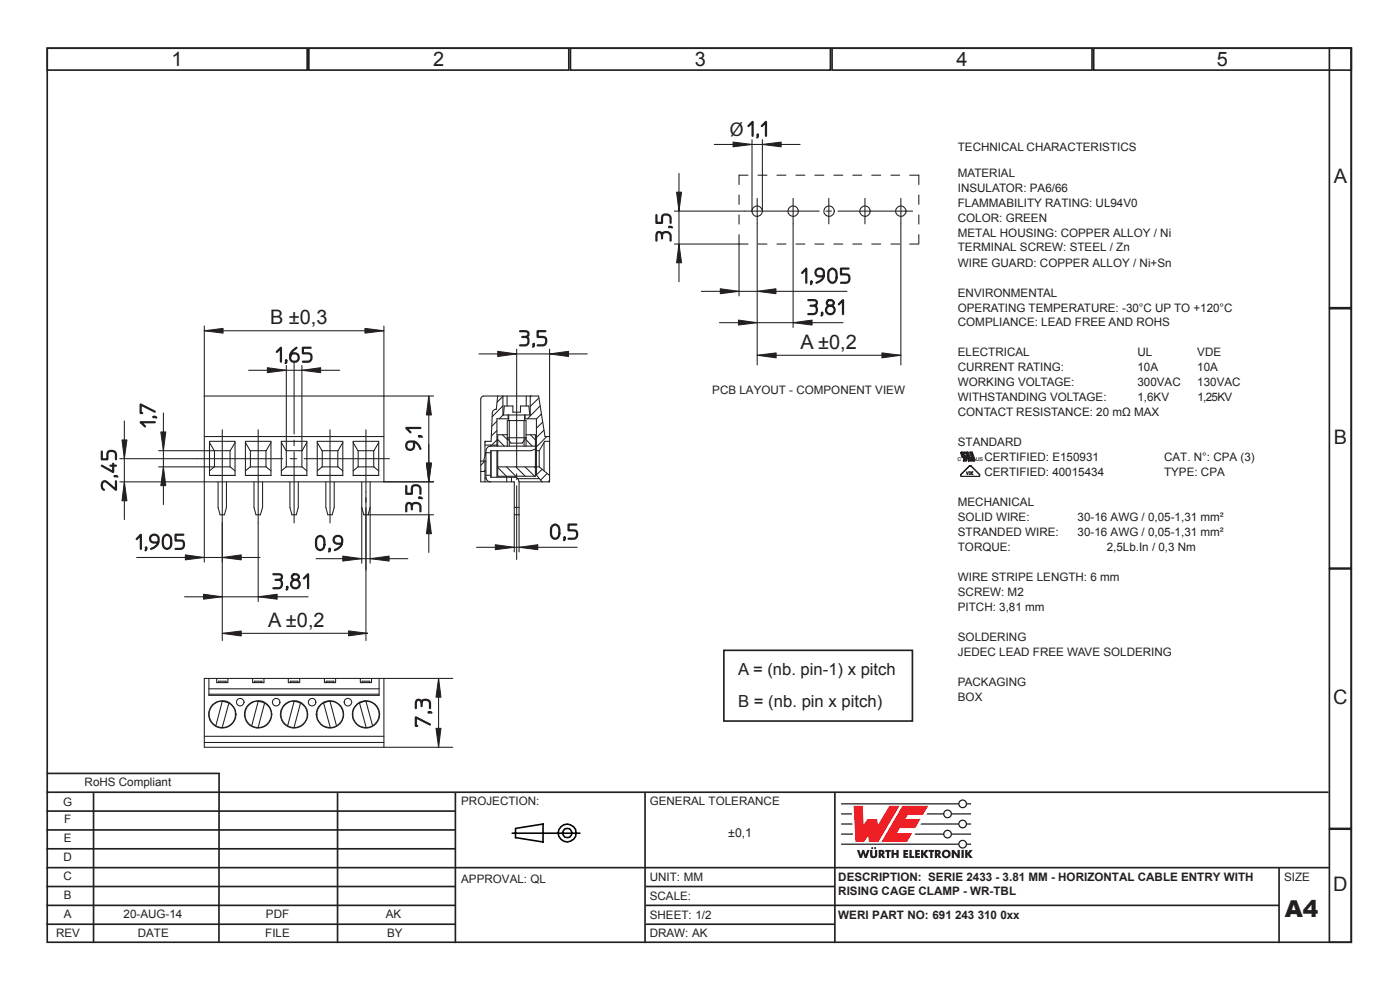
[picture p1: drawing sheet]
<svg xmlns="http://www.w3.org/2000/svg" width="297mm" height="210mm" viewBox="0 0 297 210" stroke-linecap="round" stroke-linejoin="round" font-family="sans-serif">
<!-- layer: Calque 1 -->
<g fill="none" stroke="#231f20" stroke-width=".35">
<path d="M10 10.2h276.7v189.7h-276.7zM10 10.2h55.2v4.7h-55.2zM65.5 10.2h55.2v4.7h-55.2zM121 10.2h55.2v4.7h-55.2zM176.5 10.2h55.2v4.7h-55.2zM232 10.2h54.7v4.7h-54.7zM282 10.2h4.7v55.1h-4.7zM282 65.5h4.7v55h-4.7zM282 120.7h4.7v55h-4.7zM9.8 168h272M9.8 172h86.7M9.8 176h86.7"/>
<path d="M9.9 164.1h36.7M19.8 168v32M46.5 164l-.1 36M71.6 168v32M96.6 168v32M136.8 168v32M177.1 168v32M282 175.9h4.7v24h-4.7zM9.8 192h86.7M9.8 196h86.7M9.8 180h86.7M9.8 184h272.2"/>
<path d="M9.8 188h86.7M137 192h134.3M137 196h40.1M137 188h40.1M271.3 184v16"/>
</g>
<g fill="none" stroke="#000" stroke-width=".34">
<path d="M108.6 176.7h14.4M109.4 175.7l5.8-.9v3.8l-5.8-.9z"/>
<circle cx="120.3" cy="176.7" r="1.88"/>
<circle cx="120.3" cy="176.7" r="1.02"/>
</g>
<g fill="#ee1d23">
<path d="M181.1 170.9h1.9l.2 4 .9-1.2h2l.2 1.3 2.4-4.1h2.1l-4.5 7.7h-1.9l-.2-1.3-.9 1.3h-1.8z"/>
<path d="M191.4 170.9h5.5l-1.1 1.9h-3.2l-.6 .9h3.3l-1.1 1.9h-3.3l-.6 1.1h3.2l-1.1 1.9h-5.4z"/>
</g>
<g fill="#231f20">
<path d="M181.8 180.3h.5l.3 1 .3-1h.4l.3 1 .4-1h.5l-.6 1.7h-.5l-.3-1-.3 1h-.4z"/>
<path d="M184.6 180.3h.5v1.2l.2 .1 .3-.1v-1.2h.5v1.1a.76 .76 0 0 1-.8 .6 .76 .76 0 0 1-.7-.6z"/>
<path d="M187.8 180.3h1.2v.4h-.4v1.3h-.5l.1-1.3h-.4z"/>
<path d="M189.1 180.3h.5v.6h.6v-.6h.5l-.1 1.7h-.4v-.7h-.6v.7h-.5z"/>
<path d="M191.6 180.3h1.1v.4h-.6v.2h.5v.4h-.5v.3h.6v.4h-1.1z"/>
<path d="M192.9 180.3h.5v1.3h.5v.4h-1z"/>
<path d="M194.1 180.3h1v.4h-.5v.2h.5v.4h-.5v.3h.6v.4h-1.1z"/>
<path d="M195.4 180.3h.5v.7l.5-.7h.6l-.7 .8 .7 .9h-.6l-.5-.7v.7h-.5z"/>
<path d="M197 180.3h1.2v.4h-.4v1.3h-.5v-1.3h-.3z"/>
<path d="M201.9 180.3h.5l.8 1-.1-1h.5v1.7h-.5l-.7-1.1v1.1h-.5z"/>
<path d="M204 180.3h.5v1.7h-.5z"/>
<path d="M204.7 180.3h.5v.7l.5-.7h.6l-.6 .8 .7 .9h-.6l-.6-.7v.7h-.5z"/>
<circle cx="185" cy="179.9" r=".22"/>
<circle cx="185.7" cy="179.9" r=".22"/>
</g>
<g fill="#231f20">
<path d="M186.9 180.7v.3h.2v-.2zM186.4 180.3h.5a.55 .55 0 0 1 .7 .3 .55 .55 0 0 1-.3 .7l.5 .7h-.5l-.4-.6v.6h-.5z" fill-rule="evenodd"/>
<path d="M198.8 180.7v.3h.2l.1-.2zM198.3 180.3h.6a.55 .55 0 0 1 .6 .3 .55 .55 0 0 1-.2 .7l.4 .7h-.5l-.4-.6v.6h-.5z" fill-rule="evenodd"/>
<path d="M200.3 181.2a.5 .5 0 0 0 1 0 .5 .5 0 0 0-1 0zM199.8 181.1a.95 .95 0 0 1 1.9 0 .95 .95 0 0 1-1.9 0z" fill-rule="evenodd"/>
</g>
<path d="M178.4 176.9h2.6M178.4 174.8h2.4M178.4 172.6h2.3" fill="none" stroke="#231f20" stroke-width=".27"/>
<g fill="#231f20">
<path d="M178.4 170.4h24.9a.94 .94 0 0 1 .9-.8 .94 .94 0 0 1 1 .8h.8v.2h-.8a.94 .94 0 0 1-1 .9 .94 .94 0 0 1-.9-.9h-24.9zM203.5 170.5a.7 .7 0 0 1 1.4 0 .7 .7 0 0 1-1.4 0z" fill-rule="evenodd"/>
<path d="M196.7 172.5h3.4a.94 .94 0 0 1 .9-.8 .94 .94 0 0 1 1 .8h4v.3h-4a.94 .94 0 0 1-1 .8 .94 .94 0 0 1-.9-.8h-3.6zM200.3 172.6a.7 .7 0 0 1 1.4 0 .7 .7 0 0 1-1.4 0z" fill-rule="evenodd"/>
<path d="M195.4 174.7h7.9a.94 .94 0 0 1 .9-.9 .94 .94 0 0 1 1 .9h.8v.2h-.8a.94 .94 0 0 1-1 .8 .94 .94 0 0 1-.9-.8h-8zM203.5 174.8a.7 .7 0 0 1 1.4 0 .7 .7 0 0 1-1.4 0z" fill-rule="evenodd"/>
<path d="M194.2 176.8h5.9a.94 .94 0 0 1 .9-.8 .94 .94 0 0 1 1 .8h4v.3h-4a.94 .94 0 0 1-1 .8 .94 .94 0 0 1-.9-.8h-6.1zM200.3 176.9a.7 .7 0 0 1 1.4 0 .7 .7 0 0 1-1.4 0z" fill-rule="evenodd"/>
<path d="M178.4 178.9h24.9a.94 .94 0 0 1 .9-.8 .94 .94 0 0 1 1 .8h.8v.3h-.8a.94 .94 0 0 1-1 .8 .94 .94 0 0 1-.9-.8h-24.9zM203.5 179.1a.7 .7 0 0 1 1.4 0 .7 .7 0 0 1-1.4 0z" fill-rule="evenodd"/>
</g>
<path d="M153.6 137.9h40v15h-40z" fill="none" stroke="#231f20" stroke-width=".35"/>
<path d="M203.8 96.1l.3 .9M204.4 96.3l.1 .4M205.1 96.3l.1 .3M205.4 96l.4 1.1M205.7 96l.4 1.1M206.3 95.9l.5 1.6" fill="none" stroke="#231f20" stroke-width=".21"/>
<path d="M203.9 95.9l-.1 .2 .2 .9 .5 .1-.1 .7h.6l.2-.6 .2 .6 1.4-.1 .1-.2-.6-1.6h-.6l.4 1.2-.3 .1-.4-1.3zM204.5 96.3h.6v.4l-.6-.1z" fill="#231f20"/>
<path d="M203.8 95.9h3.1v1.9h-3.1zM204.1 97l.4 .1-.1 .7h.6l.2-.7 .3 .7h1.1l.2-.3M205 96.3h-.6M205 96.3h.1M205.2 96.6l-.7 .1M205.4 96l-1.4-.1-.2 .2M205.8 97.1h.3M206.3 95.9l-.6 .1M203.8 100.6a.29 .29 0 0 0 0 .3 .29 .29 0 0 0 .2 .2M203.9 100.7l-.1 .2 .2 .1M207.8 100.7v.2l-.2 .1M207.8 100.6l.1 .3-.3 .2" fill="none" stroke="#231f20" stroke-width=".21"/>
<path d="M203.8 100.6v.3l.2 .2h3.7l.2-.4-2.1-2zM203.9 100.7l1.9-1.9 2 2-.2 .2h-3.6l-.2-.1z" fill="#231f20"/>
<path d="M203.7 98.7h4.2v2.4h-4.2zM203.8 100.6l1.9-1.9 .3 .1 1.8 1.8M203.9 100.7l1.9-1.9 2 1.9M204 101h3.6M204 101.1h3.6M205 100.1l.2 .6 .2-.6M205.6 100.1l.3 .1-.1 .5h-.2zM206.1 100.3h.3M206.4 100.1h-.3v.6h.3" fill="none" stroke="#231f20" stroke-width=".21"/>
<path d="M78 134.3l-30.8 .1" fill="none" stroke="#231f20" stroke-width=".22"/>
<path d="M47.2 134.4l4-.6v1.1z" fill="#231f20"/>
<path d="M47.2 134.4l4-.6v1.1z" fill="none" stroke="#231f20" stroke-width=".21"/>
<path d="M73.9 133.8l4.1 .5-4.1 .6z" fill="#231f20"/>
<path d="M73.9 133.8l4.1 .5-4.1 .6z" fill="none" stroke="#231f20" stroke-width=".21"/>
<path d="M160.6 75.4h30.5" fill="none" stroke="#231f20" stroke-width=".22"/>
<path d="M160.6 75.4l4.1-.5v1z" fill="#231f20"/>
<path d="M160.6 75.4l4.1-.5v1z" fill="none" stroke="#231f20" stroke-width=".21"/>
<path d="M187.1 74.9l4 .5-4 .5z" fill="#231f20"/>
<path d="M187.1 74.9l4 .5-4 .5z" fill="none" stroke="#231f20" stroke-width=".21"/>
<path d="M191.1 47.5v29.9M77.6 104.4v31.5M81.4 143.9h14.6M81.4 158.5h14.6M93 143.9v14.6" fill="none" stroke="#231f20" stroke-width=".22"/>
<path d="M93 143.9l.5 4h-1z" fill="#231f20"/>
<path d="M93 143.9l.5 4h-1z" fill="none" stroke="#231f20" stroke-width=".21"/>
<path d="M92.5 154.5h1l-.5 4z" fill="#231f20"/>
<path d="M92.5 154.5h1l-.5 4z" fill="none" stroke="#231f20" stroke-width=".21"/>
<path d="M88.2 150.2l.1-1.5a.62 .62 0 0 1 .7-.2 .62 .62 0 0 1 .4 .5 .93 .93 0 0 1 1-.6 .93 .93 0 0 1 .8 .7v1.1M89.4 149v.8M91 151.1h-.1h.5l.1 .1M91.2 153.7l-3-1.5v1.8h.3" fill="none" stroke="#231f20" stroke-width=".47"/>
<g fill="none" stroke="#231f20" stroke-width=".22">
<path d="M158.7 37.2h-1.9v2M160.8 37.2h1.9M164.8 37.2h1.9M168.8 37.2h2M172.9 37.2h1.9M176.9 37.2h1.9M180.9 37.2h1.9M184.9 37.2h1.9M189 37.2h1.9M193 37.2h1.9v2M156.8 41.4v1.9M156.8 45.6v1.9"/>
<path d="M156.8 49.8v13M156.8 51.8h1.9M158 44.8h15.8M160.6 42.1v35.3M160.8 51.8h1.9M164.8 51.8h1.9M168.3 42.1v5.4M168.8 51.8h2M172.9 51.8h1.9M175.2 44.8h1.2M175.8 42.1v5.4M176.9 51.8h1.9"/>
<path d="M177.8 44.8h15.8M180.9 51.8h1.9M183.5 42.1v5.4M184.9 51.8h1.9M189 51.8h1.9M191.1 42.1v5.4M193 51.8h1.9M194.9 41.4v1.9M194.9 45.6v1.9M194.9 49.8v1.9M62.4 76.9v15.1M148.8 61.8h30.9"/>
<path d="M41.8 97.3h18.2M47.2 91.2v19.7M54.8 91.2v19.7M61.5 97.3h1.4M62.4 93.4v1.1M62.4 95.9v15M64.5 97.3h18.1M70 91.2v19.7M77.6 91.2v13.2M102.9 99.8l-.2 .2M102.9 97.8l-.9 .9M103.1 93.6l-.2 .2"/>
<path d="M105.4 91.3l-1.2 1.2M105.4 93.3l-1.1 1.1M105.4 89.3l-1.1 1.1M105.6 93.2l1.4 1.4M105.6 99.2l1.8 1.8M106.6 92.2l1 1M106.7 84.1l-1.2 1.2M106.7 86.1l-2.3 2.3M106.7 88l-.8 .8M107.4 99l2 2M109.4 99l2 2M109.6 83.5v15.6"/>
<path d="M111.4 99l2 2M111.6 93.3l1.3 1.3M112.5 92.2l1.1 1.1M112.7 84l-.2 .2M113.4 99l.2 .2M114.3 84.4l-1.8 1.8M114.6 86.1l-2.7 2.7M114.9 87.8l-1.1 1.1M115 99.5l-1.2 1.2M115.1 89.6l-1.3 1.2M115.4 91.2l-1.6 1.6M116 92.6l-2.2 2.2"/>
<path d="M77.6 105.6v1M77.6 107.7v13.2M109.6 100.5v1.2M109.6 103.1v15.6M116.1 100.4l-1.4 1.4M116.6 101.9l-.3 .3M49.9 151.5h.2M57.6 151.5h.1M65.2 151.5h.1M67.1 151.5h.1M74.8 151.5h.1"/>
</g>
<path d="M152.8 61.2l4 .6-4 .5z" fill="#231f20"/>
<path d="M152.8 61.2l4 .6-4 .5z" fill="none" stroke="#231f20" stroke-width=".21"/>
<path d="M160.6 61.8l4-.6v1.1z" fill="#231f20"/>
<path d="M160.6 61.8l4-.6v1.1z" fill="none" stroke="#231f20" stroke-width=".21"/>
<path d="M170.2 57.9l.8-.9v3M172.1 59.8l-.1 .5M174.7 58.6h-1a.88 .88 0 0 1-.7-1 .88 .88 0 0 1 .9-.7 .88 .88 0 0 1 .9 .8v.6a1.71 1.71 0 0 1-1.6 1.7M175.9 57.4a.88 .88 0 0 1 1.1-.3 .88 .88 0 0 1 .5 1 1.69 1.69 0 0 1-.6 1.8h-.6a1.48 1.48 0 0 1-.6-1.8zM180 57h-1.6v1.2h1.1a.92 .92 0 0 1 .7 .9 .92 .92 0 0 1-.7 .9h-1.1" fill="none" stroke="#231f20" stroke-width=".47"/>
<path d="M144 36.8v23M143.1 51.8h13.7M143.1 44.8h14.9" fill="none" stroke="#231f20" stroke-width=".22"/>
<path d="M144 51.8l.6 3.9h-1.1z" fill="#231f20"/>
<path d="M144 51.8l.6 3.9h-1.1z" fill="none" stroke="#231f20" stroke-width=".21"/>
<path d="M143.5 40.8h1.1l-.6 4z" fill="#231f20"/>
<path d="M143.5 40.8h1.1l-.6 4z" fill="none" stroke="#231f20" stroke-width=".21"/>
<path d="M139.3 51v-1.5a.59 .59 0 0 1 .7-.3 .59 .59 0 0 1 .4 .7 .95 .95 0 0 1 1-.7 .95 .95 0 0 1 .9 .7v1.1M139.3 45.6v1.7h1.1v-1.1a.95 .95 0 0 1 1-.7 .95 .95 0 0 1 .9 .7v1.1M140.4 49.9v.7M142 48.1l.6 .2" fill="none" stroke="#231f20" stroke-width=".47"/>
<path d="M151.5 30.6h18.2M159.5 29.6v15.2M161.7 29.6v15.2" fill="none" stroke="#231f20" stroke-width=".22"/>
<path d="M155.5 30.1l4 .5-4 .6z" fill="#231f20"/>
<path d="M155.5 30.1l4 .5-4 .6z" fill="none" stroke="#231f20" stroke-width=".21"/>
<path d="M161.7 30.6l4-.5v1.1z" fill="#231f20"/>
<path d="M161.7 30.6l4-.5v1.1z" fill="none" stroke="#231f20" stroke-width=".21"/>
<path d="M158.8 26.7l.9-.8v2.9M160.8 28.6l-.2 .6M161.6 26.7l.9-.8v2.9" fill="none" stroke="#231f20" stroke-width=".47"/>
<path d="M67 118.5h19.5M76.7 107.6v11.9M78.5 107.6v11.9" fill="none" stroke="#231f20" stroke-width=".22"/>
<path d="M72.7 118l4 .5-4 .5z" fill="#231f20"/>
<path d="M72.7 118l4 .5-4 .5z" fill="none" stroke="#231f20" stroke-width=".21"/>
<path d="M78.5 118.5l4-.5v1z" fill="#231f20"/>
<path d="M78.5 118.5l4-.5v1z" fill="none" stroke="#231f20" stroke-width=".21"/>
<path d="M67.4 113.9a.92 .92 0 0 1 1 0 .92 .92 0 0 1 .4 .9 1.57 1.57 0 0 1-.6 1.8h-.6a1.02 1.02 0 0 1-.6-1.1 1.67 1.67 0 0 1 .4-1.6zM70 116.5l-.1-.1 .1 .5-.2 .1M72.5 115.3h-1a.89 .89 0 0 1-.3-1.5 .89 .89 0 0 1 1.4 .6v.6a1.86 1.86 0 0 1-1.6 1.7" fill="none" stroke="#231f20" stroke-width=".47"/>
<path d="M47.2 110.9v25M54.8 110.9v16.7M39.2 126.6h26.2" fill="none" stroke="#231f20" stroke-width=".22"/>
<path d="M43.2 126l4 .6-4 .5z" fill="#231f20"/>
<path d="M43.2 126l4 .6-4 .5z" fill="none" stroke="#231f20" stroke-width=".21"/>
<path d="M54.8 126.6l4-.6v1.1z" fill="#231f20"/>
<path d="M54.8 126.6l4-.6v1.1z" fill="none" stroke="#231f20" stroke-width=".21"/>
<path d="M58 121.8l1.5 .1a.62 .62 0 0 1 .3 .6 .62 .62 0 0 1-.6 .5 .93 .93 0 0 1 .6 .9 .93 .93 0 0 1-.7 .9h-1.1M58.5 123h.7M61 124.6l-.1-.1 .1 .4-.2 .2M62.1 122a.71 .71 0 0 1 .9-.2 .71 .71 0 0 1 .2 1 .71 .71 0 0 1-.9 .1 .71 .71 0 0 1-.2-.9zM62.5 123a.91 .91 0 0 0-.6 1.4 .91 .91 0 0 0 1.5 0 .91 .91 0 0 0-.6-1.4M64.5 122.7l.9-.9v3" fill="none" stroke="#231f20" stroke-width=".47"/>
<path d="M168.3 47.5v22M152.6 68.4h26.2" fill="none" stroke="#231f20" stroke-width=".22"/>
<path d="M156.7 67.9l3.9 .5-3.9 .6z" fill="#231f20"/>
<path d="M156.7 67.9l3.9 .5-3.9 .6z" fill="none" stroke="#231f20" stroke-width=".21"/>
<path d="M168.3 68.4l4-.5v1.1z" fill="#231f20"/>
<path d="M168.3 68.4l4-.5v1.1z" fill="none" stroke="#231f20" stroke-width=".21"/>
<path d="M171.5 63.7h1.5a.62 .62 0 0 1 .3 .7 .62 .62 0 0 1-.6 .4 .93 .93 0 0 1 .6 1 .93 .93 0 0 1-.7 .8h-1.1M171.9 64.8h.8M174.4 66.4l-.1-.1 .1 .5-.1 .1M175.5 63.9a.71 .71 0 0 1 1-.2 .71 .71 0 0 1 .2 .9 .71 .71 0 0 1-.9 .2 .71 .71 0 0 1-.3-.9zM176 64.8a.91 .91 0 0 0-.6 1.4 .91 .91 0 0 0 1.5 0 .91 .91 0 0 0-.6-1.4M177.9 64.6l.9-.9v2.9" fill="none" stroke="#231f20" stroke-width=".47"/>
<path d="M29 118.3h26.2M43.3 102.2v17M47.2 110.9v8.3" fill="none" stroke="#231f20" stroke-width=".22"/>
<path d="M39.3 117.7l4 .6-4 .5z" fill="#231f20"/>
<path d="M39.3 117.7l4 .6-4 .5z" fill="none" stroke="#231f20" stroke-width=".21"/>
<path d="M47.2 118.3l4-.6v1.1z" fill="#231f20"/>
<path d="M47.2 118.3l4-.6v1.1z" fill="none" stroke="#231f20" stroke-width=".21"/>
<path d="M29 114.4l.9-1v3M31 116.2l-.1-.1 .1 .5-.1 .1M33.6 115.1h-1.1a.89 .89 0 0 1-.3-1.6 .89 .89 0 0 1 1.4 .7v.5a1.85 1.85 0 0 1-1.6 1.7M34.7 113.8a.88 .88 0 0 1 1.2-.3 .88 .88 0 0 1 .4 1.1 1.43 1.43 0 0 1-.6 1.7h-.6a1.77 1.77 0 0 1-.5-2.2zM38.9 113.4h-1.7v1.3h1.5a1.04 1.04 0 0 1-.4 1.7h-1.1" fill="none" stroke="#231f20" stroke-width=".47"/>
<path d="M43.3 70.2h38.1M43.3 69.1v14.9M81.4 69.1v14.9" fill="none" stroke="#231f20" stroke-width=".22"/>
<path d="M43.3 70.2l4-.5v1z" fill="#231f20"/>
<path d="M43.3 70.2l4-.5v1z" fill="none" stroke="#231f20" stroke-width=".21"/>
<path d="M77.4 69.7l4 .5-4 .5z" fill="#231f20"/>
<path d="M77.4 69.7l4 .5-4 .5z" fill="none" stroke="#231f20" stroke-width=".21"/>
<path d="M52.7 78.5h19.3M60.7 77.5v18.1M64 77.5v18.1" fill="none" stroke="#231f20" stroke-width=".22"/>
<path d="M56.7 78l4 .5-4 .6z" fill="#231f20"/>
<path d="M56.7 78l4 .5-4 .6z" fill="none" stroke="#231f20" stroke-width=".21"/>
<path d="M64 78.5l4-.5v1.1z" fill="#231f20"/>
<path d="M64 78.5l4-.5v1.1z" fill="none" stroke="#231f20" stroke-width=".21"/>
<path d="M58.7 74.7l.9-.9v2.9M60.7 76.5v-.1v.5l-.1 .1M62.9 73.8a1.91 1.91 0 0 0-1.1 2.7 .92 .92 0 0 0 1.4-.1 .92 .92 0 0 0-.4-1.4 .92 .92 0 0 0-1.3 .7M65.9 73.8h-1.6v1.1h1.1a.92 .92 0 0 1 .7 .9 .92 .92 0 0 1-.7 .9h-1.1" fill="none" stroke="#231f20" stroke-width=".47"/>
<path d="M25.4 97.3h16.4M26.4 89.3v20.9M25.4 102.2h17.9" fill="none" stroke="#231f20" stroke-width=".22"/>
<path d="M26.4 102.2l.5 4h-1z" fill="#231f20"/>
<path d="M26.4 102.2l.5 4h-1z" fill="none" stroke="#231f20" stroke-width=".21"/>
<path d="M25.9 93.3h1l-.5 4z" fill="#231f20"/>
<path d="M25.9 93.3h1l-.5 4z" fill="none" stroke="#231f20" stroke-width=".21"/>
<path d="M21.6 95.8v1.6h1.2v-1.1a.95 .95 0 0 1 .9-.7 .95 .95 0 0 1 .9 .7v1.1M23.4 98.8h1.2M24 98.4v1.7l-2.4-1.3M24.4 101l.5 .1M24.6 102.1v1.8l-2.2-1.8a.98 .98 0 0 0-.8 .8 .98 .98 0 0 0 .5 1" fill="none" stroke="#231f20" stroke-width=".47"/>
<path d="M33.6 95.6h11.9M33.6 99h11.9M34.7 87.6v19.4" fill="none" stroke="#231f20" stroke-width=".22"/>
<path d="M34.7 99l.5 4h-1.1z" fill="#231f20"/>
<path d="M34.7 99l.5 4h-1.1z" fill="none" stroke="#231f20" stroke-width=".21"/>
<path d="M34.1 91.6h1.1l-.5 4z" fill="#231f20"/>
<path d="M34.1 91.6h1.1l-.5 4z" fill="none" stroke="#231f20" stroke-width=".21"/>
<path d="M32.6 88.4l-.1 .1 .5-.1 .1 .2M32.8 89.6h-3l1 .9M32.8 87.3l-3-1.5v1.8h.4" fill="none" stroke="#231f20" stroke-width=".47"/>
<path d="M101.1 116.1h21.3M109.1 109.2v7.9M110.1 109.2v7.9" fill="none" stroke="#231f20" stroke-width=".22"/>
<path d="M105.1 115.5l4 .6-4 .5z" fill="#231f20"/>
<path d="M105.1 115.5l4 .6-4 .5z" fill="none" stroke="#231f20" stroke-width=".21"/>
<path d="M110.1 116.1l4-.6v1.1z" fill="#231f20"/>
<path d="M110.1 116.1l4-.6v1.1z" fill="none" stroke="#231f20" stroke-width=".21"/>
<path d="M117.2 111.5a.89 .89 0 0 1 1.1-.1 .89 .89 0 0 1 .4 1 1.68 1.68 0 0 1-.6 1.8h-.6a1.48 1.48 0 0 1-.6-1.8v-.5zM119.8 114.1l-.1-.1 .1 .4-.2 .2M122.3 111.3h-1.7v1.2h1.2a.92 .92 0 0 1 .7 .9 .92 .92 0 0 1-.7 .9h-1.2" fill="none" stroke="#231f20" stroke-width=".47"/>
<path d="M101.6 75.1h23M109.6 74.1v9.4M116.6 74.1v18.5" fill="none" stroke="#231f20" stroke-width=".22"/>
<path d="M116.6 75.1l4-.6v1.1z" fill="#231f20"/>
<path d="M116.6 75.1l4-.6v1.1z" fill="none" stroke="#231f20" stroke-width=".21"/>
<path d="M105.6 74.5l4 .6-4 .5z" fill="#231f20"/>
<path d="M105.6 74.5l4 .6-4 .5z" fill="none" stroke="#231f20" stroke-width=".21"/>
<path d="M110.3 70.2l1.5 .1a.62 .62 0 0 1 .3 .7 .62 .62 0 0 1-.6 .5 .93 .93 0 0 1 .6 .9 .93 .93 0 0 1-.7 .9h-1.1M110.8 71.5h.7M113.2 73v.4l-.1 .2M115.7 70.2h-1.6v1.3h1.1a.92 .92 0 0 1 .7 .9 .92 .92 0 0 1-.7 .9h-1.1" fill="none" stroke="#231f20" stroke-width=".47"/>
<path d="M81.4 84h10.6M91 84v18.2M81.4 102.2h10.6" fill="none" stroke="#231f20" stroke-width=".22"/>
<path d="M90.5 98.2h1l-.5 4z" fill="#231f20"/>
<path d="M90.5 98.2h1l-.5 4z" fill="none" stroke="#231f20" stroke-width=".21"/>
<path d="M91 84l.5 4h-1z" fill="#231f20"/>
<path d="M91 84l.5 4h-1z" fill="none" stroke="#231f20" stroke-width=".21"/>
<path d="M87.8 93.7v1.1a.89 .89 0 0 1-1 .6 .89 .89 0 0 1-.7-.9 .89 .89 0 0 1 .8-.8 1.85 1.85 0 0 1 2.3 1.5M89 92.5l-.1 .1 .4-.1 .2 .2M89.2 90.8h-3l.9 .9" fill="none" stroke="#231f20" stroke-width=".47"/>
<path d="M91 94.2v23M78.1 109.2h13.9M81.4 102.2h10.6" fill="none" stroke="#231f20" stroke-width=".22"/>
<path d="M91 109.2l.5 4h-1z" fill="#231f20"/>
<path d="M91 109.2l.5 4h-1z" fill="none" stroke="#231f20" stroke-width=".21"/>
<path d="M90.5 98.2h1l-.5 4z" fill="#231f20"/>
<path d="M90.5 98.2h1l-.5 4z" fill="none" stroke="#231f20" stroke-width=".21"/>
<path d="M86.2 108.5l.1-1.5a.59 .59 0 0 1 .6-.3 .59 .59 0 0 1 .5 .6 .96 .96 0 0 1 .9-.6 .96 .96 0 0 1 .9 .7v1.1M86.2 103.1v1.6h1.2v-1.1a.95 .95 0 0 1 .9-.7 .95 .95 0 0 1 .9 .7v1.1M87.4 107.3v.8M89 105.6h-.1h.4l.2 .1" fill="none" stroke="#231f20" stroke-width=".47"/>
<g fill="none" stroke="#231f20" stroke-width=".22">
<path d="M43.3 84h38.1v18.2h-38.1zM43.3 92.6h38.1M44.4 99.9l1.1-.9h3.3l1.1 .9M44.4 93.9l1.1 1.7h3.3l1.1-1.7M44.4 93.6h5.5v7.3h-5.5zM45.5 95.6v3.4M48.8 95.6v3.4M52.1 99.9l1-.9h3.4l1 .9M52.1 93.9l1 1.7h3.4l1-1.7M52.1 93.6h5.4v7.3h-5.4zM53.1 95.6v3.4M56.4 95.6v3.4"/>
<path d="M59.7 93.9l1 1.7h3.4M59.7 93.6h5.4v7.3h-5.4zM60.7 95.6v3.4M64 95.6v3.4M64.1 99l1 .9M64.1 99h-3.4l-1 .9M65.1 93.9l-1 1.7M67.3 93.9l1 1.7h3.4l1-1.7M67.3 93.6h5.4v7.3h-5.4zM68.4 95.6v3.4M71.7 95.6v3.4M72.7 99.9l-1-.9h-3.4l-1 .9"/>
<path d="M74.9 93.9l1 1.7h3.4l1-1.7M74.9 93.6h5.4v7.3h-5.4zM76 95.6v3.4M79.3 95.6v3.4M80.3 99.9l-1-.9h-3.4l-1 .9M102 97.8h1.1M102.2 84.2l.4-.2h11.7l1.3 8.6h1v9.6h-6.5v7h-1v-7h-7.1v-17.6zM102.9 94.4h2.5M102.9 97.8v4.4M103.1 95.9l-.5 1.9M103.1 96h1M104.1 94.6a.97 .97 0 0 0-1 1v5.6a1 1 0 0 0 1 1"/>
<path d="M104.1 94.6h9.5M104.1 94.4v.2M104.2 95.6v5.6M105.4 95.6v5.6M105.6 99h8M105.6 84l-.4 2.8a.79 .79 0 0 0-.8 .8l-.2 6h-1.3v3.1M106.8 88l.2-1.9h1.8v1.3h1.6v-1.3h1.8l.2 1.9M107.6 84v2.1M107.6 94.6v-5.4h4v5.4M107.6 92.2h-2v2.4M107.6 92.9h4l-.8 1.1h-2.4zM107.8 88v.8"/>
<path d="M107.9 88v1.2M107.9 88.8h-2.5v5.8M108 89.2v5.4M111.2 89.2v5.4M111.3 88v1.2M111.3 88.8h2.5v12l1.2 1.4M111.4 88v.8M111.6 92.2h2v8.8h-8v-5.4M111.6 84v2.1M112.5 84v4h-5.8v-4M113.6 95.3l-1 .3h-8.5v5.6h5a1 1 0 0 1 1 1M113.8 99h.6"/>
<path d="M113.8 95.6h.6M114.4 95.6v3.4M114.4 99l2.2 1.9M115.4 93.9v6M116.6 93.6h-1.1l-1.1 2M48 102.2v5.4l-.4 1.6h-.9l-.4-1.6v-5.4M55.7 102.2v5.4l-.5 1.6h-.9l-.4-1.6v-5.4M61.5 102.2v5.4l.4 1.6h1l.4-1.6v-5.4M69.1 102.2v5.4l.4 1.6h1l.4-1.6v-5.4M78.5 102.2v5.4l-.4 1.6h-.9l-.5-1.6v-5.4M102 100h.9M102.9 101.5h.2"/>
<path d="M103.1 100.8h1M107.5 101.2v1M108.5 101.2v1M109.1 107.6h1M109.8 101.5h4.6M43.3 156.2h38.1M43.3 143.9h38.1v14.6h-38.1zM43.3 157.5h38.1M44.3 147.3h36.1M44.3 146.1h36.1M47.2 148.8l-1.4 5.1M47.2 148.8l1.3 .4-1.3 5.1"/>
<path d="M48 144.8v-.3h-1.7v.3M48.3 143.9v.9h-2.3v-.9M53.4 153.9l1.4-5.1 .8 .1 .5 .3-1.3 5.1M53.6 143.9v.9h2.4v-.9M55.6 144.8v-.3h-1.6v.3M61 153.9l1.4-5.1 .8 .1 .5 .3-1.3 5.1M63.2 144.8v-.3h-1.6v.3M63.6 143.9v.9h-2.4v-.9M68.7 149.2l1.4 5.1M68.8 143.9v.9h2.4v-.9M70 148.8l-1.4 .4M70 148.8l1.4 5.1"/>
<path d="M70.8 144.8v-.3h-1.6v.3M76.4 143.9v.9h2.4v-.9M76.8 144.8v-.3h1.6v.3M77.6 148.8l-1.3 .4 1.4 5.1M77.6 148.8l1.4 5.1M80.4 143.9v3.6h-36.1v-3.6"/>
<circle cx="160.6" cy="44.8" r="1.11"/>
<circle cx="168.3" cy="44.8" r="1.1"/>
<circle cx="175.9" cy="44.8" r="1.1"/>
<circle cx="183.5" cy="44.8" r="1.1"/>
<circle cx="191.1" cy="44.8" r="1.1"/>
<circle cx="47.2" cy="151.5" r="2.79"/>
<circle cx="47.2" cy="151.5" r="2.91"/>
<circle cx="51" cy="148.9" r=".8"/>
<circle cx="54.7" cy="151.5" r="2.91"/>
<circle cx="54.8" cy="151.5" r="2.79"/>
<circle cx="58.6" cy="148.9" r=".8"/>
<circle cx="62.4" cy="151.5" r="2.9"/>
<circle cx="62.4" cy="151.5" r="2.79"/>
<circle cx="66.2" cy="148.9" r=".8"/>
<circle cx="70" cy="151.5" r="2.9"/>
<circle cx="70" cy="151.5" r="2.81"/>
<circle cx="73.8" cy="148.9" r=".8"/>
<circle cx="77.6" cy="151.5" r="2.89"/>
<circle cx="77.6" cy="151.5" r="2.81"/>
</g>
<text font-size="4.9" fill="#231f20" x="272.6" y="194.5">A4</text>
<g font-size="4.2" fill="#231f20">
<text x="36.4" y="14">1</text>
<text x="91.9" y="14">2</text>
<text x="147.4" y="14">3</text>
<text x="202.9" y="14">4</text>
<text x="258.2" y="14">5</text>
<text x="154.8" y="28.8">Ø</text>
<text x="282.9" y="38.8">A</text>
<text x="57.3" y="68.8">B ±0,3</text>
<text x="169.8" y="74.1">A ±0,2</text>
<text x="282.9" y="94.1">B</text>
<text x="56.9" y="133.1">A ±0,2</text>
<text x="282.8" y="149.3">C</text>
<text x="282.8" y="189">D</text>
</g>
<g font-size="3.5" fill="#231f20">
<text x="156.6" y="143.1">A = (nb. pin-1) x pitch</text>
<text x="156.6" y="150">B = (nb. pin x pitch)</text>
</g>
<text font-size="2.6" fill="#231f20" x="154.5" y="177.5">±0,1</text>
<g font-size="2.5" fill="#231f20">
<text x="203.2" y="32.1">TECHNICAL CHARACTERISTICS</text>
<text x="203.2" y="37.6">MATERIAL</text>
<text x="203.2" y="40.6">INSULATOR: PA6/66</text>
<text x="203.2" y="43.8">FLAMMABILITY RATING: UL94V0</text>
<text x="203.2" y="47">COLOR: GREEN</text>
<text x="203.2" y="50.2">METAL HOUSING: COPPER ALLOY / Ni</text>
<text x="203.2" y="53.3">TERMINAL SCREW: STEEL / Zn</text>
<text x="203.2" y="56.6">WIRE GUARD: COPPER ALLOY / Ni+Sn</text>
<text x="203.2" y="62.9">ENVIRONMENTAL</text>
<text x="203.2" y="66.1">OPERATING TEMPERATURE: -30°C UP TO +120°C</text>
<text x="203.2" y="69.2">COMPLIANCE: LEAD FREE AND ROHS</text>
<text x="203.2" y="75.5">ELECTRICAL</text>
<text x="241.3" y="75.5">UL</text>
<text x="254" y="75.5">VDE</text>
<text x="151.1" y="83.6">PCB LAYOUT - COMPONENT VIEW</text>
<text x="203.2" y="78.7">CURRENT RATING:</text>
<text x="203.2" y="81.9">WORKING VOLTAGE:</text>
<text x="241.3" y="78.7">10A</text>
<text x="241.3" y="81.9">300VAC</text>
<text x="254" y="78.7">10A</text>
<text x="254" y="81.9">130VAC</text>
<text x="203.2" y="85.1">WITHSTANDING VOLTAGE:</text>
<text x="203.2" y="88.2">CONTACT RESISTANCE: 20 mΩ MAX</text>
<text x="241.3" y="85.1">1,6KV</text>
<text x="254" y="85.1">1,25KV</text>
<text x="203.2" y="94.6">STANDARD</text>
<text x="208.8" y="97.8">CERTIFIED: E150931</text>
<text x="208.8" y="100.9">CERTIFIED: 40015434</text>
<text x="246.9" y="97.8">CAT. N°: CPA (3)</text>
<text x="246.9" y="100.9">TYPE: CPA</text>
<text x="203.2" y="107.3">MECHANICAL</text>
<text x="203.2" y="110.5">SOLID WIRE:</text>
<text x="203.2" y="113.6">STRANDED WIRE:</text>
<text x="228.6" y="110.5">30-16 AWG / 0,05-1,31 mm²</text>
<text x="228.6" y="113.6">30-16 AWG / 0,05-1,31 mm²</text>
<text x="203.2" y="116.9">TORQUE:</text>
<text x="234.8" y="116.9">2,5Lb.In / 0,3 Nm</text>
<text x="203.2" y="123.2">WIRE STRIPE LENGTH: 6 mm</text>
<text x="203.2" y="126.4">SCREW: M2</text>
<text x="203.2" y="129.6">PITCH: 3,81 mm</text>
<text x="203.2" y="135.9">SOLDERING</text>
<text x="203.2" y="139.1">JEDEC LEAD FREE WAVE SOLDERING</text>
<text x="203.2" y="145.5">PACKAGING</text>
<text x="203.2" y="148.6">BOX</text>
<text x="17.9" y="166.8">RoHS Compliant</text>
<text x="13.4" y="171">G</text>
<text x="97.8" y="170.8">PROJECTION:</text>
<text x="137.8" y="170.8">GENERAL TOLERANCE</text>
<text x="13.5" y="178.7">E</text>
<text x="13.6" y="174.6">F</text>
<text x="13.5" y="182.7">D</text>
<text x="13.5" y="186.7">C</text>
<text x="13.5" y="190.8">B</text>
<text x="97.8" y="187.3">APPROVAL: QL</text>
<text x="137.8" y="186.8">UNIT: MM</text>
<text x="137.8" y="190.9">SCALE:</text>
<text x="177.8" y="186.8">DESCRIPTION: SERIE 2433 - 3.81 MM - HORIZONTAL CABLE ENTRY WITH</text>
<text x="177.8" y="189.8">RISING CAGE CLAMP - WR-TBL</text>
<text x="272.4" y="186.8">SIZE</text>
<text x="13.5" y="194.8">A</text>
<text x="26.2" y="194.8">20-AUG-14</text>
<text x="56.4" y="194.8">PDF</text>
<text x="81.8" y="194.8">AK</text>
<text x="137.8" y="194.8">SHEET: 1/2</text>
<text x="177.8" y="194.8">WERI PART NO: 691 243 310 0xx</text>
<text x="11.9" y="198.8">REV</text>
<text x="29.2" y="198.8">DATE</text>
<text x="56.3" y="198.8">FILE</text>
<text x="82.1" y="198.8">BY</text>
<text x="137.8" y="198.8">DRAW: AK</text>
</g>
<g font-size="1.6" fill="#231f20">
<text x="203.2" y="97.8">c</text>
<text x="207" y="97.8">us</text>
</g>
</svg>
